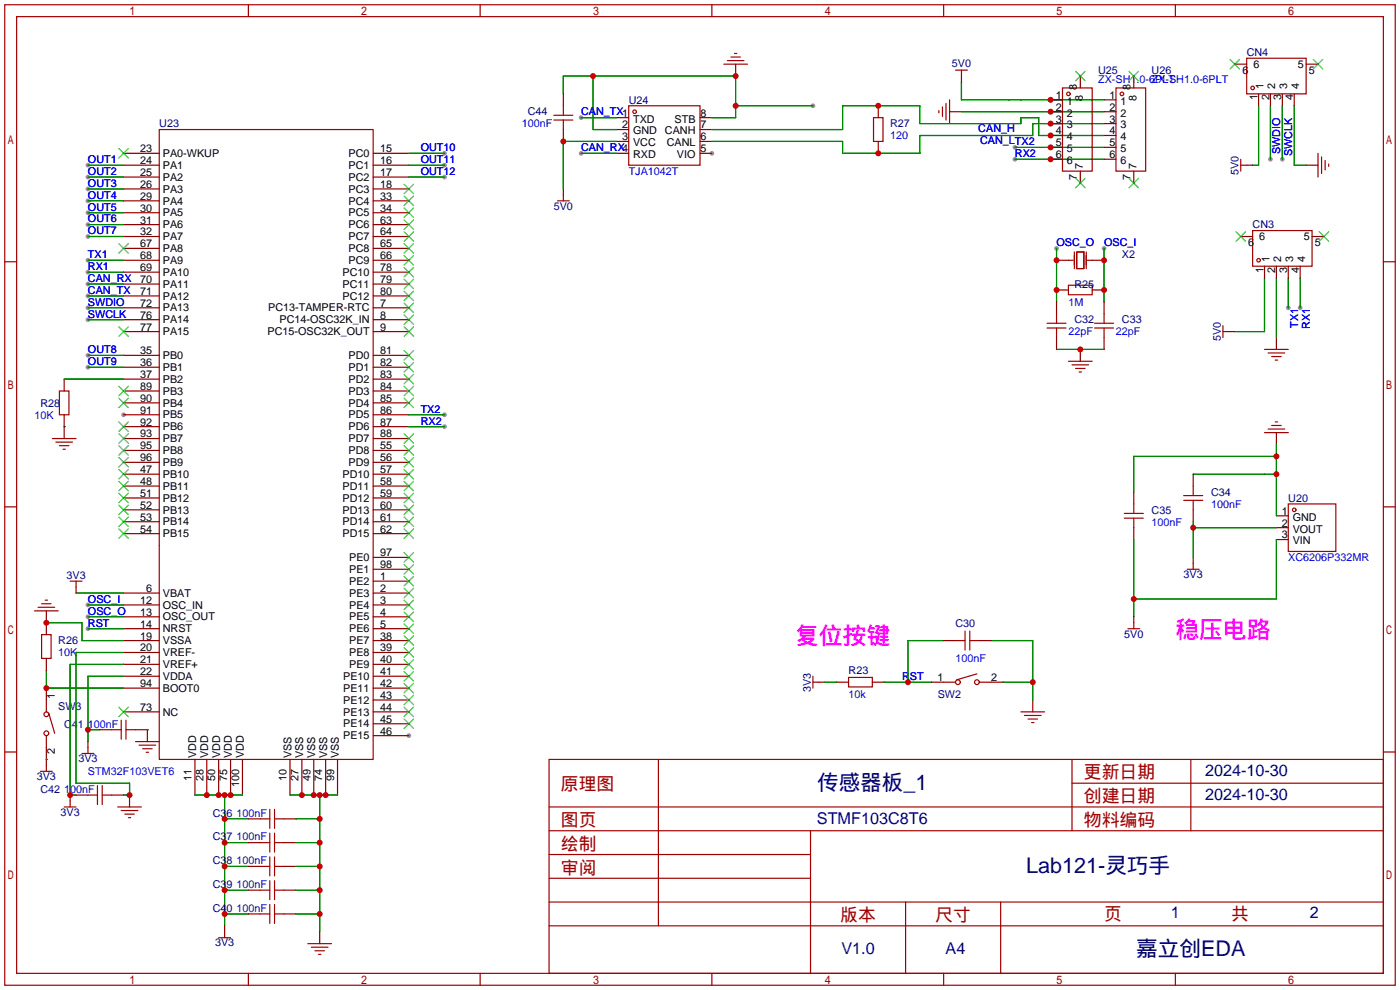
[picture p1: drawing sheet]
<svg xmlns="http://www.w3.org/2000/svg" width="299mm" height="212mm" viewBox="0 0 299 212" stroke-linecap="round" stroke-linejoin="round" font-family="sans-serif">
<g fill="#999">
<circle cx="26.4" cy="88.6" r=".51"/>
<circle cx="87.4" cy="157.2" r=".51"/>
<circle cx="152.1" cy="32.8" r=".51"/>
<circle cx="225.8" cy="53.1" r=".51"/>
<circle cx="236" cy="53.1" r=".51"/>
<circle cx="277.9" cy="65.8" r=".51"/>
<circle cx="275.3" cy="65.8" r=".51"/>
<circle cx="274.1" cy="34" r=".51"/>
<circle cx="271.5" cy="34" r=".51"/>
<circle cx="18.8" cy="134.4" r=".51"/>
<circle cx="18.8" cy="129.3" r=".51"/>
<circle cx="18.8" cy="131.8" r=".51"/>
<circle cx="173.7" cy="22.6" r=".51"/>
<circle cx="18.8" cy="60.7" r=".51"/>
<circle cx="18.8" cy="63.2" r=".51"/>
<circle cx="18.8" cy="35.3" r=".51"/>
<circle cx="18.8" cy="37.8" r=".51"/>
<circle cx="18.8" cy="40.4" r=".51"/>
<circle cx="18.8" cy="42.9" r=".51"/>
<circle cx="18.8" cy="45.5" r=".51"/>
<circle cx="18.8" cy="48" r=".51"/>
<circle cx="18.8" cy="50.5" r=".51"/>
<circle cx="18.8" cy="75.9" r=".51"/>
<circle cx="18.8" cy="78.5" r=".51"/>
<circle cx="95" cy="32.8" r=".51"/>
<circle cx="95" cy="35.3" r=".51"/>
<circle cx="95" cy="37.8" r=".51"/>
<circle cx="18.8" cy="55.6" r=".51"/>
<circle cx="18.8" cy="58.2" r=".51"/>
<circle cx="124.2" cy="32.8" r=".51"/>
<circle cx="124.2" cy="25.1" r=".51"/>
<circle cx="18.8" cy="65.8" r=".51"/>
<circle cx="18.8" cy="68.3" r=".51"/>
<circle cx="216.9" cy="31.5" r=".51"/>
<circle cx="216.9" cy="34" r=".51"/>
<circle cx="95" cy="91.2" r=".51"/>
<circle cx="95" cy="88.6" r=".51"/>
</g>
<g fill="none" stroke="#a10000" stroke-width=".25">
<path d="M1 1h297.2v209.6h-297.2zM3.6 3.6h292.1v204.4h-292.1zM53.1 1v2.6M102.6 1v2.6M152.1 1v2.6M154.7 13.7h5.1M155.4 13h3.6M156.2 12.2h2M157 11.4h.5M201.7 1v2.6M204.2 15h2.6M205.5 15v1.3"/>
<path d="M227.1 18.8h6.3v17.8h-6.3zM238.5 18.8h6.4v17.8h-6.4zM251.2 1v2.6M266.4 12.4h12.7v7.7h-12.7zM34 27.7h45.8v134.6h-45.8zM118.4 25.7h4M118.4 24.6h4M120.4 22.6v2M120.4 25.7v2M134.4 22.6h15.2v12.7h-15.2zM186.7 25.1h2v5.1h-2zM200.7 23.6v.5"/>
<path d="M201.4 22.9v2M202.2 22.1v3.6M202.9 21.3v5.1M265.2 34v2.6M265.2 35.3h1.2M281.7 32.8v5M282.4 33.5v3.6M283.2 34.3v2M284 35.1v.5M1 55.9h2.6M119.1 42.9h2.6M120.4 41.7v1.2"/>
<path d="M228.3 55.6h1.1M229.6 53.8v3.6M230.1 53.8h1.5v3.6h-1.5zM232.2 53.8v3.6M232.4 55.6h1M267.7 49.3h12.7v7.6h-12.7zM295.7 55.9h2.5M223.8 70.1h4M223.8 69.1h4M225.8 67.1v2M225.8 70.1v2M228.3 61h5.1v2h-5.1z"/>
<path d="M228.3 77.2h5.1M229.1 78h3.6M229.9 78.7h2M230.6 79.5h.5M233.9 70.1h4.1M233.9 69.1h4.1M236 67.1v2M236 70.1v2M261.4 69.6v2.5M261.4 70.9h1.2M270.3 74.7h5M271 75.4h3.6"/>
<path d="M271.8 76.2h2M272.5 77h.5M11.2 93.7h5.1M11.9 94.5h3.6M12.7 83.6h2v5h-2zM12.7 95.2h2M13.5 96h.5M270.3 92.5h5M271 91.7h3.6M271.8 90.9h2M272.5 90.2h.5M1 108.3h2.6"/>
<path d="M240.3 110.7h4M240.3 109.7h4M242.3 107.7v2M242.3 110.7v2.1M253 106.9h4M253 105.9h4M255 103.9v2M255 106.9v2.1M275.3 107.7h10.2v10.2h-10.2zM295.7 108.3h2.5M7.4 130.6h5M8.1 129.8h3.6"/>
<path d="M8.9 135.6h2v5.1h-2zM8.9 129h2M9.7 128.3h.5M15 124.2h2.5M16.3 124.2v1.3M204.2 136.9h2M206.2 134.9v4M207.3 136.9h2M207.3 134.9v4M241 134.4h2.6M242.3 133.1v1.3M253.7 121.7h2.6"/>
<path d="M255 120.4v1.3M9.9 149.6v2.5M9.9 157.2v2.6M10.4 152.4l1.3 4.3M18.8 159.8v1.2M23.9 156h2M25.9 153.9v4.1M26.9 156h2.1M26.9 153.9v4.1M29 158.5h5M29.7 159.3h3.6M173.7 144.5v2.6"/>
<path d="M173.7 145.8h1.3M181.4 144.8h5v2h-5zM201.7 145.8h2.5M208.8 144l-4.3 1.3M209.3 145.8h2.5M218.2 152.1h5.1M218.9 152.9h3.6M219.7 153.7h2M220.5 154.4h.5M1 160.7h2.6M8.6 164.8h2.6M9.9 163.6v1.2"/>
<path d="M13.7 172.5h2.6M15 171.2v1.3M17.5 161h2.6M18.8 169.9h2M20.8 167.9v4.1M21.8 169.9h2.1M21.8 167.9v4.1M25.1 172.5h5.1M25.9 173.2h3.6M26.7 174h2M27.4 174.8h.5M30.5 160h2"/>
<path d="M31.2 160.8h.5M55.6 175h2.1M57.7 173v4M57.7 178.1v4M58.7 175h2M58.7 173v4M58.7 178.1v4M117.3 162.3h178.4v45.7h-178.4zM117.3 177.5h178.4M117.3 172.5h178.4M140.7 162.3v35.6M173.2 177.5v30.5"/>
<path d="M229.1 162.3v15.2M229.1 167.4h66.6M254.5 162.3v15.2M295.7 160.7h2.5M48 199.1v1.3M55.6 180.1h2.1M55.6 185.2h2.1M55.6 190.2h2.1M55.6 195.3h2.1M57.7 183.1v4.1M57.7 188.2v4.1M57.7 193.3v4.1"/>
<path d="M58.7 183.1v4.1M58.7 188.2v4.1M58.7 193.3v4.1M58.7 180.1h2M58.7 185.2h2M58.7 190.2h2M58.7 195.3h2M117.3 182.6h55.9M117.3 197.9h178.4M117.3 192.8h178.4M117.3 187.7h55.9M193.5 192.8v15.2"/>
<path d="M213.9 192.8v15.2M46.7 200.4h2.6M53.1 208v2.6M65.8 201.7h5.1M66.5 202.4h3.6M67.3 203.2h2M68.1 204h.5M102.6 208v2.6M152.1 208v2.6M201.7 208v2.6M251.2 208v2.6"/>
<circle cx="267.7" cy="18.8" r=".38"/>
<circle cx="135.6" cy="23.9" r=".38"/>
<circle cx="228.3" cy="20.1" r=".38"/>
<circle cx="239.8" cy="20.1" r=".38"/>
<circle cx="269" cy="55.6" r=".38"/>
<circle cx="276.6" cy="109" r=".38"/>
<circle cx="9.9" cy="156.7" r=".51"/>
<circle cx="9.9" cy="152.7" r=".51"/>
<circle cx="204.7" cy="145.8" r=".51"/>
<circle cx="208.8" cy="145.8" r=".51"/>
</g>
<g fill="none" stroke="#870000" stroke-width=".25">
<path d="M157.2 13.7v2.6M205.5 16.3v1.2M230.9 16.3v2.5M242.3 16.3v2.5M263.9 13.7h2.5M279.1 13.7h2.6M26.4 35.3h7.6M26.4 32.8h7.6M26.4 37.8h7.6M79.8 35.3h7.6M79.8 32.8h7.6M79.8 37.8h7.6"/>
<path d="M120.4 20.1v2.5M120.4 27.7v2.5M131.8 32.8h2.6M131.8 25.1h2.6M131.8 27.7h2.6M131.8 30.2h2.6M149.6 32.8h2.5M149.6 25.1h2.5M149.6 27.7h2.5M149.6 30.2h2.5M187.7 22.6v2.5M187.7 30.2v2.6"/>
<path d="M202.9 23.9h2.6M224.5 23.9h2.6M224.5 21.3h2.6M224.5 26.4h2.6M224.5 29h2.6M224.5 31.5h2.6M224.5 34h2.6M230.9 36.6v2.5M236 23.9h2.5M236 21.3h2.5M236 26.4h2.5M236 29h2.5"/>
<path d="M236 31.5h2.5M236 34h2.5M242.3 36.6v2.5M266.4 35.3h1.3M269 20.1v2.5M271.5 20.1v2.5M274.1 20.1v2.5M276.6 20.1v2.5M279.1 35.3h2.6M26.4 55.6h7.6M26.4 50.5h7.6M26.4 40.4h7.6"/>
<path d="M26.4 42.9h7.6M26.4 45.5h7.6M26.4 48h7.6M26.4 53.1h7.6M26.4 58.2h7.6M79.8 55.6h7.6M79.8 50.5h7.6M79.8 40.4h7.6M79.8 42.9h7.6M79.8 45.5h7.6M79.8 48h7.6M79.8 53.1h7.6"/>
<path d="M79.8 58.2h7.6M120.4 40.4v1.3M225.8 55.6h2.5M233.4 55.6h2.6M265.2 50.5h2.5M270.3 56.9v2.5M272.8 56.9v2.5M275.3 56.9v2.5M277.9 56.9v2.5M280.4 50.5h2.6M26.4 70.9h7.6M26.4 65.8h7.6"/>
<path d="M26.4 68.3h7.6M26.4 75.9h7.6M26.4 78.5h7.6M26.4 60.7h7.6M26.4 63.2h7.6M79.8 70.9h7.6M79.8 65.8h7.6M79.8 68.3h7.6M79.8 75.9h7.6M79.8 78.5h7.6M79.8 60.7h7.6M79.8 63.2h7.6"/>
<path d="M225.8 64.5v2.6M225.8 72.1v2.6M225.8 62h2.5M230.9 74.7v2.5M233.4 62h2.6M236 64.5v2.6M236 72.1v2.6M262.6 70.9h1.3M272.8 72.1v2.6M13.7 81v2.6M13.7 88.6v5.1M26.4 81h7.6"/>
<path d="M26.4 83.6h7.6M26.4 86.1h7.6M26.4 88.6h7.6M26.4 91.2h7.6M26.4 93.7h7.6M26.4 96.3h7.6M26.4 98.8h7.6M79.8 81h7.6M79.8 83.6h7.6M79.8 86.1h7.6M79.8 88.6h7.6M79.8 91.2h7.6"/>
<path d="M79.8 93.7h7.6M79.8 96.3h7.6M79.8 98.8h7.6M272.8 92.5v2.5M26.4 101.3h7.6M26.4 103.9h7.6M26.4 106.4h7.6M26.4 109h7.6M26.4 111.5h7.6M26.4 114h7.6M79.8 101.3h7.6M79.8 103.9h7.6"/>
<path d="M79.8 106.4h7.6M79.8 109h7.6M79.8 111.5h7.6M79.8 114h7.6M79.8 119.1h7.6M242.3 105.2v2.5M242.3 112.8v2.5M255 101.3v2.6M255 109v2.5M255 119.1v1.3M272.8 110.2h2.5M272.8 112.8h2.5"/>
<path d="M272.8 115.3h2.5M9.9 130.6v5M16.3 125.5v1.2M26.4 136.9h7.6M26.4 126.7h7.6M26.4 129.3h7.6M26.4 131.8h7.6M26.4 134.4h7.6M26.4 139.4h7.6M79.8 136.9h7.6M79.8 124.2h7.6M79.8 126.7h7.6"/>
<path d="M79.8 129.3h7.6M79.8 131.8h7.6M79.8 134.4h7.6M79.8 139.4h7.6M79.8 121.7h7.6M201.7 136.9h2.5M209.3 136.9h2.5M242.3 131.8v1.3M9.9 140.7v2.6M9.9 147.1v2.5M9.9 159.8v3.8M18.8 158.5v1.3"/>
<path d="M21.3 156h2.6M26.4 142h7.6M26.4 144.5h7.6M26.4 152.1h7.6M26.4 147.1h7.6M29 156h2.5v2.5M79.8 142h7.6M79.8 144.5h7.6M79.8 152.1h7.6M79.8 147.1h7.6M79.8 149.6h7.6M79.8 154.7h7.6"/>
<path d="M79.8 157.2h7.6M175 145.8h1.3M178.8 145.8h2.6M186.4 145.8h2.6M199.1 145.8h2.6M211.8 145.8h2.6M220.7 149.6v2.5M15 169.9v1.3M16.3 169.9h2.5M23.9 169.9h2.5M27.7 169.9v2.6M41.7 162.3v7.6"/>
<path d="M44.2 162.3v7.6M46.7 162.3v7.6M49.3 162.3v7.6M51.8 162.3v7.6M53.1 175h2.5M60.7 175h2.5M62 162.3v7.6M64.5 162.3v7.6M67.1 162.3v7.6M69.6 162.3v7.6M72.1 162.3v7.6M48 197.9v1.2"/>
<path d="M53.1 180.1h2.5M53.1 185.2h2.5M53.1 190.2h2.5M53.1 195.3h2.5M60.7 180.1h2.5M60.7 185.2h2.5M60.7 190.2h2.5M60.7 195.3h2.5M68.3 199.1v2.6"/>
</g>
<g fill="none" stroke="#008700" stroke-width=".25">
<path d="M126.7 16.3v11.4h5.1M205.5 17.5v3.8h30.5M18.8 35.3h7.6M18.8 37.8h7.6M87.4 35.3h7.6M87.4 37.8h7.6M87.4 32.8h7.6M120.4 20.1v-3.8h36.8v8.8h-5.1M124.2 25.1h7.6M124.2 32.8h7.6M131.8 30.2h-11.4v10.2M152.1 27.7h28v-5.1h16.5v3.8h21.6v-1.3h3.8v3.9h14"/>
<path d="M157.2 22.6h16.5M205.5 23.9h30.5M216.9 31.5h19.1M216.9 34h19.1M236 26.4h-15.3v2.6h-24.1v3.8h-16.5v-2.6h-28M269 22.6v12.7h-1.3M271.5 22.6v11.4M274.1 22.6v11.4M276.6 22.6v12.7h2.5M18.8 40.4h7.6M18.8 42.9h7.6M18.8 45.5h7.6"/>
<path d="M18.8 48h7.6M18.8 50.5h7.6M18.8 55.6h7.6M18.8 58.2h7.6M225.8 53.1v11.4M236 53.1v11.4M270.3 59.4v11.5h-6.4M272.8 59.4v12.7M275.3 59.4v6.4M277.9 59.4v6.4M18.8 60.7h7.6M18.8 63.2h7.6"/>
<path d="M18.8 75.9h7.6M18.8 78.5h7.6M18.8 65.8h7.6M18.8 68.3h7.6M225.8 74.7h10.2M13.7 91.2h.1M13.7 81h12.7M87.4 91.2h7.6M87.4 88.6h7.6M272.8 95v15.2M272.8 97.5h-30.5v7.7M242.3 115.3v16.5"/>
<path d="M255 101.3h17.8M255 112.8h17.8M255 111.5v7.6M272.8 115.3v12.7h-30.5M9.9 133.1h7.6v3.8h8.9M16.3 126.7h10.1M18.8 134.4h7.6M18.8 129.3h7.6M18.8 131.8h7.6M26.4 139.4h-10.1v28h11.4v2.5h-1.3M201.7 136.9h-7.6v8.9M211.8 136.9h8.9v12.7"/>
<path d="M9.9 143.3v3.8h16.5M18.8 156h2.5M26.4 142h-11.4v27.9h1.3M26.4 144.5h-7.6v14M31.5 156h.1M176.3 145.8h2.5M189 145.8h10.1M214.4 145.8h6.3M9.9 162.3h.1M41.7 169.9h10.1M48 169.9v28M48 175h5.1"/>
<path d="M62 169.9h10.1M63.2 175h5.1M68.3 169.9v29.2M48 180.1h5.1M48 185.2h5.1M48 190.2h5.1M48 195.3h5.1M63.2 180.1h5.1M63.2 185.2h5.1M63.2 190.2h5.1M63.2 195.3h5.1"/>
</g>
<g fill="none" stroke="#3c3" stroke-width=".25">
<path d="M229.9 15.2l2 2.1M231.9 15.2l-2 2.1M241.3 15.2l2 2.1M243.3 15.2l-2 2.1M262.9 12.7l2 2M264.9 12.7l-2 2M280.7 12.7l2 2M282.7 12.7l-2 2M25.4 31.8l2 2M27.4 31.8l-2 2M86.4 39.4l2 2M88.4 39.4l-2 2"/>
<path d="M229.9 38.1l2 2M231.9 38.1l-2 2M241.3 38.1l2 2M243.3 38.1l-2 2M25.4 52.1l2 2M27.4 52.1l-2 2M86.4 41.9l2 2M86.4 44.4l2 2.1M86.4 47l2 2M86.4 49.5l2 2.1M86.4 52.1l2 2M86.4 54.6l2 2"/>
<path d="M86.4 57.2l2 2M86.4 59.7l2 2M88.4 41.9l-2 2M88.4 44.4l-2 2.1M88.4 49.5l-2 2.1M88.4 52.1l-2 2M88.4 47l-2 2M88.4 54.6l-2 2M88.4 57.2l-2 2M88.4 59.7l-2 2M264.2 49.5l2 2.1M266.2 49.5l-2 2.1"/>
<path d="M281.9 49.5l2.1 2.1M284 49.5l-2.1 2.1M25.4 69.8l2 2.1M27.4 69.8l-2 2.1M86.4 64.8l2 2M86.4 67.3l2 2M86.4 69.8l2 2.1M86.4 62.2l2 2.1M86.4 74.9l2 2.1M86.4 77.5l2 2M88.4 64.8l-2 2M88.4 67.3l-2 2"/>
<path d="M88.4 69.8l-2 2.1M88.4 62.2l-2 2.1M88.4 74.9l-2 2.1M88.4 77.5l-2 2M25.4 82.5l2 2.1M25.4 85.1l2 2M25.4 90.2l2 2M25.4 92.7l2 2M25.4 95.2l2 2.1M25.4 97.8l2 2M27.4 82.5l-2 2.1M27.4 85.1l-2 2"/>
<path d="M27.4 90.2l-2 2M27.4 92.7l-2 2M27.4 95.2l-2 2.1M27.4 97.8l-2 2M86.4 80l2 2M86.4 95.2l2 2.1M86.4 97.8l2 2M86.4 82.5l2 2.1M86.4 85.1l2 2M86.4 92.7l2 2M88.4 80l-2 2M88.4 95.2l-2 2.1"/>
<path d="M88.4 97.8l-2 2M88.4 82.5l-2 2.1M88.4 85.1l-2 2M88.4 92.7l-2 2M25.4 100.3l2 2.1M25.4 102.9l2 2M25.4 105.4l2 2M25.4 107.9l2 2.1M25.4 110.5l2 2M25.4 113l2 2.1M27.4 100.3l-2 2.1M27.4 105.4l-2 2"/>
<path d="M27.4 102.9l-2 2M27.4 107.9l-2 2.1M27.4 110.5l-2 2M27.4 113l-2 2.1M86.4 118.1l2 2M86.4 100.3l2 2.1M86.4 102.9l2 2M86.4 105.4l2 2M86.4 107.9l2 2.1M86.4 110.5l2 2M86.4 113l2 2.1M88.4 118.1l-2 2"/>
<path d="M88.4 100.3l-2 2.1M88.4 102.9l-2 2M88.4 105.4l-2 2M88.4 107.9l-2 2.1M88.4 110.5l-2 2M88.4 113l-2 2.1M86.4 123.2l2 2M86.4 125.7l2 2.1M86.4 128.3l2 2M86.4 130.8l2 2M86.4 133.4l2 2M86.4 120.6l2 2.1"/>
<path d="M86.4 135.9l2 2M86.4 138.4l2 2.1M88.4 123.2l-2 2M88.4 125.7l-2 2.1M88.4 128.3l-2 2M88.4 130.8l-2 2M88.4 133.4l-2 2M88.4 120.6l-2 2.1M88.4 135.9l-2 2M88.4 138.4l-2 2.1M25.4 151.1l2 2.1M27.4 151.1l-2 2.1"/>
<path d="M86.4 141l2 2M86.4 143.5l2 2M86.4 146.1l2 2M86.4 148.6l2 2M86.4 151.1l2 2.1M86.4 153.7l2 2M88.4 141l-2 2M88.4 143.5l-2 2M88.4 146.1l-2 2M88.4 148.6l-2 2M88.4 151.1l-2 2.1M88.4 153.7l-2 2"/>
</g>
<g fill="#c00">
<circle cx="225.8" cy="55.6" r=".63"/>
<circle cx="225.8" cy="62" r=".63"/>
<circle cx="236" cy="55.6" r=".63"/>
<circle cx="236" cy="62" r=".63"/>
<circle cx="230.9" cy="74.7" r=".63"/>
<circle cx="220.7" cy="145.8" r=".63"/>
<circle cx="194.1" cy="145.8" r=".63"/>
<circle cx="272.8" cy="101.3" r=".63"/>
<circle cx="272.8" cy="97.5" r=".63"/>
<circle cx="242.3" cy="128" r=".63"/>
<circle cx="255" cy="112.8" r=".63"/>
<circle cx="224.5" cy="23.9" r=".63"/>
<circle cx="224.5" cy="21.3" r=".63"/>
<circle cx="48" cy="169.9" r=".63"/>
<circle cx="48" cy="175" r=".63"/>
<circle cx="48" cy="180.1" r=".63"/>
<circle cx="48" cy="185.2" r=".63"/>
<circle cx="48" cy="190.2" r=".63"/>
<circle cx="48" cy="195.3" r=".63"/>
<circle cx="46.7" cy="169.9" r=".63"/>
<circle cx="44.2" cy="169.9" r=".63"/>
<circle cx="49.3" cy="169.9" r=".63"/>
<circle cx="68.3" cy="169.9" r=".63"/>
<circle cx="68.3" cy="175" r=".63"/>
<circle cx="68.3" cy="180.1" r=".63"/>
<circle cx="68.3" cy="185.2" r=".63"/>
<circle cx="68.3" cy="190.2" r=".63"/>
<circle cx="68.3" cy="195.3" r=".63"/>
<circle cx="67.1" cy="169.9" r=".63"/>
<circle cx="64.5" cy="169.9" r=".63"/>
<circle cx="69.6" cy="169.9" r=".63"/>
<circle cx="9.9" cy="147.1" r=".63"/>
<circle cx="9.9" cy="133.1" r=".63"/>
<circle cx="18.8" cy="156" r=".63"/>
<circle cx="15" cy="169.9" r=".63"/>
<circle cx="27.7" cy="169.9" r=".63"/>
<circle cx="157.2" cy="22.6" r=".63"/>
<circle cx="157.2" cy="16.3" r=".63"/>
<circle cx="126.7" cy="16.3" r=".63"/>
<circle cx="120.4" cy="30.2" r=".63"/>
<circle cx="224.5" cy="29" r=".63"/>
<circle cx="187.7" cy="22.6" r=".63"/>
<circle cx="187.7" cy="32.8" r=".63"/>
<circle cx="224.5" cy="26.4" r=".63"/>
<circle cx="224.5" cy="31.5" r=".63"/>
<circle cx="224.5" cy="34" r=".63"/>
</g>
<g font-size="5.1" fill="#f0f">
<text x="169.9" y="137.7">复位按键</text>
<text x="251.2" y="136.4">稳压电路</text>
</g>
<g font-size="4.6" fill="#000080">
<text x="174.6" y="168.8">传感器板_1</text>
<text x="219.3" y="186.6">Lab121-灵巧手</text>
<text x="242.8" y="204.3">嘉立创EDA</text>
</g>
<g font-size="3.8" fill="#a00000">
<text x="231.6" y="166.4">更新日期</text>
<text x="119.9" y="168.9">原理图</text>
<text x="231.6" y="171.5">创建日期</text>
<text x="119.9" y="176.5">图页</text>
<text x="231.6" y="176.5">物料编码</text>
<text x="119.9" y="181.6">绘制</text>
<text x="119.9" y="186.7">审阅</text>
<text x="179.6" y="196.9">版本</text>
<text x="199.9" y="196.9">尺寸</text>
<text x="236" y="196.6">页</text>
<text x="263.1" y="196.6">共</text>
</g>
<g font-size="3.5" fill="#000080">
<text x="257.6" y="165.9">2024-10-30</text>
<text x="257.6" y="171">2024-10-30</text>
<text x="174.6" y="176">STMF103C8T6</text>
<text x="250.2" y="196.1">1</text>
<text x="280" y="196.1">2</text>
<text x="179.8" y="204">V1.0</text>
<text x="202.1" y="204">A4</text>
</g>
<g font-size="2.3" fill="#000080">
<text x="266.4" y="12">CN4</text>
<text x="203.4" y="14.4">5V0</text>
<text x="234.7" y="15.8">U25</text>
<text x="246.1" y="15.8">U26</text>
<text x="134.4" y="22.1">U24</text>
<text x="34" y="27.2">U23</text>
<text x="112.8" y="24.7">C44</text>
<text x="190.2" y="27.2">R27</text>
<text x="264.7" y="37.4" transform="rotate(-90 264.7 37.4)">5V0</text>
<text x="118.3" y="44.9">5V0</text>
<text x="267.7" y="48.8">CN3</text>
<text x="239.8" y="55.2">X2</text>
<text x="229.6" y="61.5">R25</text>
<text x="229.6" y="69.1">C32</text>
<text x="239.8" y="69.1">C33</text>
<text x="260.9" y="72.9" transform="rotate(-90 260.9 72.9)">5V0</text>
<text x="8.6" y="86.9">R28</text>
<text x="258.8" y="106">C34</text>
<text x="275.3" y="107.2">U20</text>
<text x="246.1" y="109.8">C35</text>
<text x="14.2" y="123.7">3V3</text>
<text x="253" y="123.5">3V3</text>
<text x="12.4" y="137.7">R26</text>
<text x="204.2" y="133.9">C30</text>
<text x="240.3" y="136.3">5V0</text>
<text x="173.3" y="147.8" transform="rotate(-90 173.3 147.8)">3V3</text>
<text x="181.4" y="144.1">R23</text>
<text x="200.4" y="149.1">SW2</text>
<text x="12.4" y="151.7">SW3</text>
<text x="13.7" y="155.5">C41</text>
<text x="7.9" y="166.7">3V3</text>
<text x="16.7" y="162.9">3V3</text>
<text x="8.6" y="169.5">C42</text>
<text x="12.9" y="174.3">3V3</text>
<text x="45.5" y="174.5">C36</text>
<text x="45.5" y="179.6">C37</text>
<text x="45.5" y="184.7">C38</text>
<text x="45.5" y="189.8">C39</text>
<text x="45.5" y="194.9">C40</text>
<text x="46" y="202.3">3V3</text>
</g>
<g font-size="2.3" fill="#00f">
<text x="234.7" y="17.8">ZX-SH1.0-6PLT</text>
<text x="246.1" y="17.8">ZX-SH1.0-6PLT</text>
<text x="111.5" y="27.2">100nF</text>
<text x="124.2" y="24.7">CAN_TX1</text>
<text x="190.2" y="29.8">120</text>
<text x="209.1" y="28.3">CAN_H</text>
<text x="18.8" y="34.8">OUT1</text>
<text x="89.9" y="32.3">OUT10</text>
<text x="89.9" y="34.8">OUT11</text>
<text x="124.2" y="32.3">CAN_RX4</text>
<text x="209.5" y="30.8">CAN_LTX2</text>
<text x="216.9" y="33.6">RX2</text>
<text x="273.6" y="33" transform="rotate(-90 273.6 33)">SWDIO</text>
<text x="276.1" y="33.4" transform="rotate(-90 276.1 33.4)">SWCLK</text>
<text x="18.8" y="37.4">OUT2</text>
<text x="18.8" y="39.9">OUT3</text>
<text x="89.9" y="37.4">OUT12</text>
<text x="134.4" y="37.4">TJA1042T</text>
<text x="18.8" y="42.5">OUT4</text>
<text x="18.8" y="45">OUT5</text>
<text x="18.8" y="47.5">OUT6</text>
<text x="18.8" y="50.1">OUT7</text>
<text x="225.8" y="52.6">OSC_O</text>
<text x="236" y="52.6">OSC_I</text>
<text x="18.8" y="55.2">TX1</text>
<text x="18.8" y="57.7">RX1</text>
<text x="18.8" y="60.2">CAN_RX</text>
<text x="18.8" y="62.8">CAN_TX</text>
<text x="18.8" y="65.3">SWDIO</text>
<text x="228.3" y="65.3">1M</text>
<text x="18.8" y="67.9">SWCLK</text>
<text x="228.3" y="71.7">22pF</text>
<text x="238.5" y="71.7">22pF</text>
<text x="277.4" y="70" transform="rotate(-90 277.4 70)">TX1</text>
<text x="280" y="70.3" transform="rotate(-90 280 70.3)">RX1</text>
<text x="18.8" y="75.5">OUT8</text>
<text x="18.8" y="78">OUT9</text>
<text x="7.4" y="89.5">10K</text>
<text x="89.9" y="88.2">TX2</text>
<text x="89.9" y="90.7">RX2</text>
<text x="246.1" y="112.3">100nF</text>
<text x="258.8" y="108.5">100nF</text>
<text x="275.3" y="119.9">XC6206P332MR</text>
<text x="18.8" y="128.8">OSC_I</text>
<text x="18.8" y="131.4">OSC_O</text>
<text x="18.8" y="133.9">RST</text>
<text x="12.4" y="140.3">10K</text>
<text x="204.2" y="141.5">100nF</text>
<text x="181.4" y="149.1">10k</text>
<text x="192.8" y="145.3">RST</text>
<text x="18.8" y="155.5">100nF</text>
<text x="18.8" y="165.7">STM32F103VET6</text>
<text x="13.7" y="169.5">100nF</text>
<text x="50.5" y="174.5">100nF</text>
<text x="50.5" y="179.6">100nF</text>
<text x="50.5" y="184.7">100nF</text>
<text x="50.5" y="189.8">100nF</text>
<text x="50.5" y="194.9">100nF</text>
</g>
<g font-size="2.3">
<text x="265.5" y="15.8">6</text>
<text x="267.9" y="14.5">6</text>
<text x="277.4" y="14.5">5</text>
<text x="279.8" y="15.8">5</text>
<text x="225.7" y="21.1">1</text>
<text x="225.7" y="23.6">2</text>
<text x="228" y="22.4">1</text>
<text x="230.2" y="19.2" transform="rotate(-90 230.2 19.2)">8</text>
<text x="231.4" y="21.5" transform="rotate(-90 231.4 21.5)">8</text>
<text x="237.1" y="21.1">1</text>
<text x="237.1" y="23.6">2</text>
<text x="239.4" y="22.4">1</text>
<text x="241.6" y="19.2" transform="rotate(-90 241.6 19.2)">8</text>
<text x="242.9" y="21.5" transform="rotate(-90 242.9 21.5)">8</text>
<text x="268.8" y="21.5" transform="rotate(-90 268.8 21.5)">1</text>
<text x="270" y="19.1" transform="rotate(-90 270 19.1)">1</text>
<text x="271.3" y="21.5" transform="rotate(-90 271.3 21.5)">2</text>
<text x="272.6" y="19.1" transform="rotate(-90 272.6 19.1)">2</text>
<text x="273.8" y="21.5" transform="rotate(-90 273.8 21.5)">3</text>
<text x="275.1" y="19.1" transform="rotate(-90 275.1 19.1)">3</text>
<text x="276.4" y="21.5" transform="rotate(-90 276.4 21.5)">4</text>
<text x="277.6" y="19.1" transform="rotate(-90 277.6 19.1)">4</text>
<text x="133" y="27.5">2</text>
<text x="133" y="30">3</text>
<text x="135.3" y="26.2">TXD</text>
<text x="135.3" y="28.7">GND</text>
<text x="142.1" y="28.7">CANH</text>
<text x="144.2" y="26.2">STB</text>
<text x="149.7" y="30">6</text>
<text x="149.7" y="27.5">7</text>
<text x="149.7" y="24.9">8</text>
<text x="225.7" y="26.2">3</text>
<text x="225.7" y="28.7">4</text>
<text x="228" y="24.9">2</text>
<text x="228" y="27.5">3</text>
<text x="228" y="30">4</text>
<text x="237.1" y="26.2">3</text>
<text x="237.1" y="28.7">4</text>
<text x="239.4" y="24.9">2</text>
<text x="239.4" y="27.5">3</text>
<text x="239.4" y="30">4</text>
<text x="29.9" y="32.5">23</text>
<text x="29.9" y="35.1">24</text>
<text x="34.8" y="33.6">PA0-WKUP</text>
<text x="74.5" y="33.6">PC0</text>
<text x="81.3" y="32.5">15</text>
<text x="81.3" y="35.1">16</text>
<text x="135.3" y="31.3">VCC</text>
<text x="135.3" y="33.8">RXD</text>
<text x="142.5" y="31.3">CANL</text>
<text x="144.7" y="33.8">VIO</text>
<text x="149.7" y="32.5">5</text>
<text x="225.7" y="31.3">5</text>
<text x="225.7" y="33.8">6</text>
<text x="228" y="32.5">5</text>
<text x="228" y="35.1">6</text>
<text x="237.1" y="31.3">5</text>
<text x="237.1" y="33.8">6</text>
<text x="239.4" y="32.5">5</text>
<text x="239.4" y="35.1">6</text>
<text x="29.9" y="37.6">25</text>
<text x="29.9" y="40.2">26</text>
<text x="34.8" y="36.1">PA1</text>
<text x="34.8" y="38.6">PA2</text>
<text x="34.8" y="41.2">PA3</text>
<text x="74.5" y="36.1">PC1</text>
<text x="74.5" y="38.6">PC2</text>
<text x="74.5" y="41.2">PC3</text>
<text x="81.3" y="37.6">17</text>
<text x="81.3" y="40.2">18</text>
<text x="230.2" y="38.5" transform="rotate(-90 230.2 38.5)">7</text>
<text x="231.4" y="36.1" transform="rotate(-90 231.4 36.1)">7</text>
<text x="241.6" y="38.5" transform="rotate(-90 241.6 38.5)">7</text>
<text x="242.9" y="36.1" transform="rotate(-90 242.9 36.1)">7</text>
<text x="29.9" y="42.7">29</text>
<text x="29.9" y="45.2">30</text>
<text x="29.9" y="47.8">31</text>
<text x="34.8" y="43.7">PA4</text>
<text x="34.8" y="46.3">PA5</text>
<text x="74.5" y="43.7">PC4</text>
<text x="74.5" y="46.3">PC5</text>
<text x="81.3" y="42.7">33</text>
<text x="81.3" y="45.2">34</text>
<text x="81.3" y="47.8">63</text>
<text x="29.9" y="50.3">32</text>
<text x="29.9" y="52.9">67</text>
<text x="34.8" y="48.8">PA6</text>
<text x="34.8" y="51.3">PA7</text>
<text x="34.8" y="53.9">PA8</text>
<text x="74.5" y="48.8">PC6</text>
<text x="74.5" y="51.3">PC7</text>
<text x="74.5" y="53.9">PC8</text>
<text x="81.3" y="50.3">64</text>
<text x="81.3" y="52.9">65</text>
<text x="266.8" y="52.6">6</text>
<text x="269.1" y="51.4">6</text>
<text x="278.7" y="51.4">5</text>
<text x="281" y="52.6">5</text>
<text x="29.9" y="55.4">68</text>
<text x="29.9" y="57.9">69</text>
<text x="34.8" y="56.4">PA9</text>
<text x="34.8" y="59">PA10</text>
<text x="73.2" y="59">PC10</text>
<text x="74.5" y="56.4">PC9</text>
<text x="81.3" y="55.4">66</text>
<text x="81.3" y="57.9">78</text>
<text x="270" y="58.3" transform="rotate(-90 270 58.3)">1</text>
<text x="271.3" y="56" transform="rotate(-90 271.3 56)">1</text>
<text x="272.6" y="58.3" transform="rotate(-90 272.6 58.3)">2</text>
<text x="273.8" y="56" transform="rotate(-90 273.8 56)">2</text>
<text x="275.1" y="58.3" transform="rotate(-90 275.1 58.3)">3</text>
<text x="276.4" y="56" transform="rotate(-90 276.4 56)">3</text>
<text x="277.6" y="58.3" transform="rotate(-90 277.6 58.3)">4</text>
<text x="278.9" y="56" transform="rotate(-90 278.9 56)">4</text>
<text x="29.9" y="60.5">70</text>
<text x="29.9" y="63">71</text>
<text x="29.9" y="65.6">72</text>
<text x="34.8" y="61.5">PA11</text>
<text x="34.8" y="64">PA12</text>
<text x="73.2" y="61.5">PC11</text>
<text x="73.2" y="64">PC12</text>
<text x="81.3" y="65.6">7</text>
<text x="81.3" y="60.5">79</text>
<text x="81.3" y="63">80</text>
<text x="29.9" y="68.1">76</text>
<text x="29.9" y="70.6">77</text>
<text x="34.8" y="66.6">PA13</text>
<text x="34.8" y="69.1">PA14</text>
<text x="34.8" y="71.7">PA15</text>
<text x="57.2" y="71.7">PC15-OSC32K_OUT</text>
<text x="57.3" y="66.6">PC13-TAMPER-RTC</text>
<text x="59.7" y="69.1">PC14-OSC32K_IN</text>
<text x="81.3" y="68.1">8</text>
<text x="81.3" y="70.6">9</text>
<text x="29.9" y="75.7">35</text>
<text x="34.8" y="76.7">PB0</text>
<text x="74.5" y="76.7">PD0</text>
<text x="81.3" y="75.7">81</text>
<text x="29.9" y="78.3">36</text>
<text x="29.9" y="80.8">37</text>
<text x="29.9" y="83.3">89</text>
<text x="34.8" y="79.3">PB1</text>
<text x="34.8" y="81.8">PB2</text>
<text x="74.5" y="79.3">PD1</text>
<text x="74.5" y="81.8">PD2</text>
<text x="81.3" y="78.3">82</text>
<text x="81.3" y="80.8">83</text>
<text x="81.3" y="83.3">84</text>
<text x="29.9" y="85.9">90</text>
<text x="29.9" y="88.4">91</text>
<text x="34.8" y="84.4">PB3</text>
<text x="34.8" y="86.9">PB4</text>
<text x="34.8" y="89.4">PB5</text>
<text x="74.5" y="84.4">PD3</text>
<text x="74.5" y="86.9">PD4</text>
<text x="74.5" y="89.4">PD5</text>
<text x="81.3" y="85.9">85</text>
<text x="81.3" y="88.4">86</text>
<text x="29.9" y="91">92</text>
<text x="29.9" y="93.5">93</text>
<text x="34.8" y="92">PB6</text>
<text x="34.8" y="94.5">PB7</text>
<text x="74.5" y="92">PD6</text>
<text x="74.5" y="94.5">PD7</text>
<text x="81.3" y="91">87</text>
<text x="81.3" y="93.5">88</text>
<text x="29.9" y="101.1">47</text>
<text x="29.9" y="96">95</text>
<text x="29.9" y="98.6">96</text>
<text x="34.8" y="97.1">PB8</text>
<text x="34.8" y="99.6">PB9</text>
<text x="74.5" y="97.1">PD8</text>
<text x="74.5" y="99.6">PD9</text>
<text x="81.3" y="96">55</text>
<text x="81.3" y="98.6">56</text>
<text x="81.3" y="101.1">57</text>
<text x="29.9" y="103.7">48</text>
<text x="29.9" y="106.2">51</text>
<text x="34.8" y="102.1">PB10</text>
<text x="34.8" y="104.7">PB11</text>
<text x="34.8" y="107.2">PB12</text>
<text x="73.2" y="102.1">PD10</text>
<text x="73.2" y="104.7">PD11</text>
<text x="73.2" y="107.2">PD12</text>
<text x="81.3" y="103.7">58</text>
<text x="81.3" y="106.2">59</text>
<text x="29.9" y="108.7">52</text>
<text x="29.9" y="111.3">53</text>
<text x="29.9" y="113.8">54</text>
<text x="34.8" y="109.8">PB13</text>
<text x="34.8" y="112.3">PB14</text>
<text x="73.2" y="109.8">PD13</text>
<text x="73.2" y="112.3">PD14</text>
<text x="81.3" y="108.7">60</text>
<text x="81.3" y="111.3">61</text>
<text x="81.3" y="113.8">62</text>
<text x="273.9" y="110">1</text>
<text x="273.9" y="112.5">2</text>
<text x="276.3" y="111.3">GND</text>
<text x="276.3" y="113.8">VOUT</text>
<text x="34.8" y="114.8">PB15</text>
<text x="73.2" y="114.8">PD15</text>
<text x="74.6" y="119.9">PE0</text>
<text x="81.3" y="118.9">97</text>
<text x="273.9" y="115.1">3</text>
<text x="276.3" y="116.4">VIN</text>
<text x="74.6" y="125">PE2</text>
<text x="74.6" y="122.5">PE1</text>
<text x="81.3" y="124">1</text>
<text x="81.3" y="121.4">98</text>
<text x="29.9" y="129.1">12</text>
<text x="29.9" y="131.6">13</text>
<text x="31.2" y="126.5">6</text>
<text x="34.8" y="127.5">VBAT</text>
<text x="34.8" y="130.1">OSC_IN</text>
<text x="74.6" y="127.5">PE3</text>
<text x="74.6" y="130.1">PE4</text>
<text x="81.3" y="126.5">2</text>
<text x="81.3" y="129.1">3</text>
<text x="81.3" y="131.6">4</text>
<text x="29.9" y="134.1">14</text>
<text x="29.9" y="136.7">19</text>
<text x="34.8" y="132.6">OSC_OUT</text>
<text x="34.8" y="135.2">NRST</text>
<text x="34.8" y="137.7">VSSA</text>
<text x="74.6" y="132.6">PE5</text>
<text x="74.6" y="135.2">PE6</text>
<text x="74.6" y="137.7">PE7</text>
<text x="81.3" y="134.1">5</text>
<text x="81.3" y="136.7">38</text>
<text x="29.9" y="139.2">20</text>
<text x="29.9" y="141.8">21</text>
<text x="34.8" y="140.2">VREF-</text>
<text x="34.8" y="142.8">VREF+</text>
<text x="74.6" y="140.2">PE8</text>
<text x="74.6" y="142.8">PE9</text>
<text x="81.3" y="139.2">39</text>
<text x="81.3" y="141.8">40</text>
<text x="11.8" y="149.4" transform="rotate(-90 11.8 149.4)">1</text>
<text x="29.9" y="144.3">22</text>
<text x="29.9" y="146.8">94</text>
<text x="34.8" y="145.3">VDDA</text>
<text x="34.8" y="147.9">BOOT0</text>
<text x="73.3" y="145.3">PE10</text>
<text x="73.3" y="147.9">PE11</text>
<text x="81.3" y="144.3">41</text>
<text x="81.3" y="146.8">42</text>
<text x="81.3" y="149.4">43</text>
<text x="200.4" y="145.6">1</text>
<text x="211.8" y="145.6">2</text>
<text x="29.9" y="151.9">73</text>
<text x="34.8" y="152.9">NC</text>
<text x="73.3" y="150.4">PE12</text>
<text x="73.3" y="152.9">PE13</text>
<text x="73.3" y="155.5">PE14</text>
<text x="81.3" y="151.9">44</text>
<text x="81.3" y="154.5">45</text>
<text x="11.8" y="161.1" transform="rotate(-90 11.8 161.1)">2</text>
<text x="73.3" y="158">PE15</text>
<text x="81.3" y="157">46</text>
<text x="40.9" y="166.9" transform="rotate(-90 40.9 166.9)">11</text>
<text x="42" y="162" transform="rotate(-90 42 162)">VDD</text>
<text x="43.5" y="166.9" transform="rotate(-90 43.5 166.9)">28</text>
<text x="44.5" y="162" transform="rotate(-90 44.5 162)">VDD</text>
<text x="46" y="166.9" transform="rotate(-90 46 166.9)">50</text>
<text x="47" y="162" transform="rotate(-90 47 162)">VDD</text>
<text x="48.6" y="166.9" transform="rotate(-90 48.6 166.9)">75</text>
<text x="49.6" y="162" transform="rotate(-90 49.6 162)">VDD</text>
<text x="52.1" y="162" transform="rotate(-90 52.1 162)">VDD</text>
<text x="61.3" y="166.9" transform="rotate(-90 61.3 166.9)">10</text>
<text x="62.3" y="162" transform="rotate(-90 62.3 162)">VSS</text>
<text x="63.8" y="166.9" transform="rotate(-90 63.8 166.9)">27</text>
<text x="64.8" y="162" transform="rotate(-90 64.8 162)">VSS</text>
<text x="66.3" y="166.9" transform="rotate(-90 66.3 166.9)">49</text>
<text x="67.4" y="162" transform="rotate(-90 67.4 162)">VSS</text>
<text x="68.9" y="166.9" transform="rotate(-90 68.9 166.9)">74</text>
<text x="69.9" y="162" transform="rotate(-90 69.9 162)">VSS</text>
<text x="71.4" y="166.9" transform="rotate(-90 71.4 166.9)">99</text>
<text x="72.4" y="162" transform="rotate(-90 72.4 162)">VSS</text>
<text x="51.1" y="168.2" transform="rotate(-90 51.1 168.2)">100</text>
</g>
</svg>
